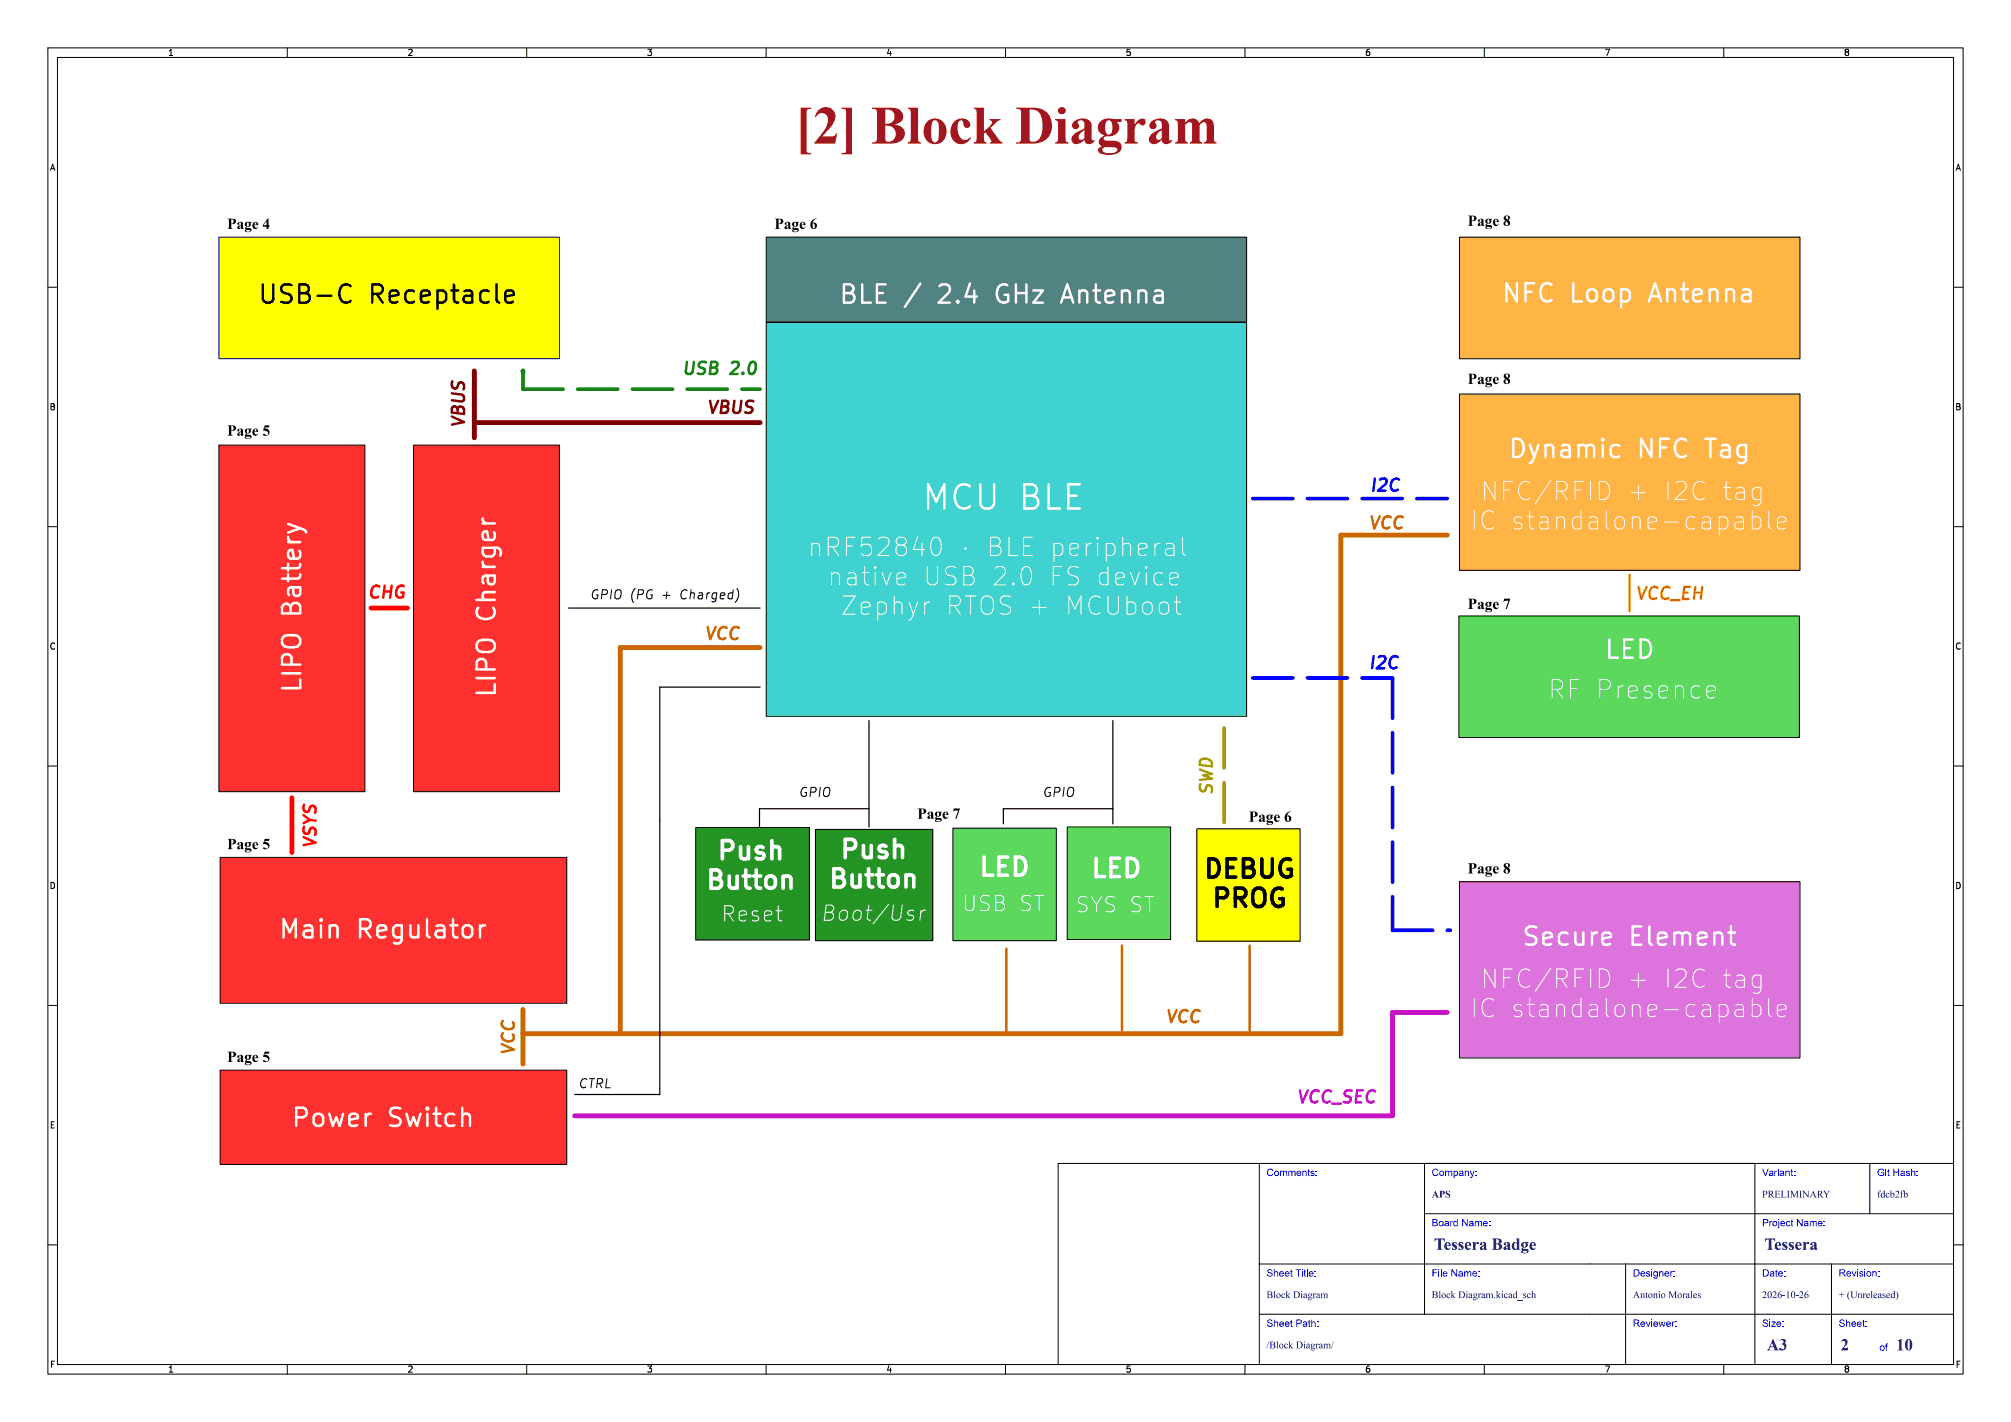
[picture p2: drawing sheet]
<svg xmlns="http://www.w3.org/2000/svg" width="420mm" height="297mm" viewBox="0 0 420 297" stroke-linecap="round" stroke-linejoin="round" font-family="sans-serif">
<g fill="none" stroke="#000" stroke-width=".21">
<path d="M10 10h400v277h-400zM12 12h396v273h-396zM60 10v2M110 10v2M160 10v2M210 10v2M260 10v2M310 10v2M360 10v2M10 60h2M408 60h2M10 110h2"/>
<path d="M408 110h2M10 160h2M408 160h2M10 210h2M408 210h2M263 243v42M297.5 253.5h110.5M297.5 243v31.5M366.5 243v42M390.5 243v10.5M408 243h-187v42M10 260h2"/>
<path d="M263 274.5h145M263 264h145M339.5 264v21M382.5 264v21M408 260h2M60 285v2M110 285v2M160 285v2M210 285v2M260 285v2M310 285v2M360 285v2"/>
</g>
<path d="M170.3 173.2h24.5v23.3h-24.5z" fill="#249524"/>
<path d="M304.8 82.3h71.1v36.8h-71.1z" fill="#ffb545"/>
<path d="M304.7 128.7h71.1v25.4h-71.1z" fill="#5cd85c"/>
<path d="M304.8 184.2h71.1v36.8h-71.1z" fill="#dd73dd"/>
<path d="M199 173h21.6v23.5h-21.6z" fill="#5cd85c"/>
<path d="M46 179.1h72.4v30.5h-72.4z" fill="#ff3030"/>
<path d="M304.8 49.5h71.1v25.4h-71.1z" fill="#ffb545"/>
<path d="M45.7 49.5h71.1v25.4h-71.1z" fill="#ff0"/>
<path d="M46 223.5h72.4v19.7h-72.4z" fill="#ff3030"/>
<path d="M249.9 173.1h21.6v23.5h-21.6z" fill="#ff0"/>
<path d="M160 67.3h100.3v82.3h-100.3z" fill="#40d1d1"/>
<path d="M160 49.5h100.3v17.8h-100.3z" fill="#528383"/>
<path d="M222.9 172.7h21.6v23.5h-21.6z" fill="#5cd85c"/>
<path d="M145.3 172.8h23.7v23.5h-23.7z" fill="#249524"/>
<g fill="#ff3030">
<path d="M45.7 93h30.5v72.4h-30.5z"/>
<path d="M86.4 93h30.4v72.4h-30.4z"/>
</g>
<g fill="none" stroke="#fff" stroke-width=".21">
<path d="M188.6 119.6l.3 .2 .2 .7-1.8 .4M194.9 112.4a.9 .9 0 0 1 1.5 .5 2.97 2.97 0 0 1-.4 2.9l-.3 .2-.8-.2M201.6 114.4l-.1 .2 .1 .2M201.6 114.4l.2 .2-.2 .2M201.6 114.4v.4M243.5 115.8l.4 .2h.9l.4-.2M243.5 113.7l.4-.2h.7l.4 .2 .2 .3v2M244.5 119.8l.3-.2h.7l.4 .2 .2 .7-1.8 .4M245.2 114.4l-1.7 .4M247 112.2v3.3l.2 .3 .3 .2M335.5 100.7a2.37 2.37 0 0 1 0 3.5M362.9 107.9h.7l.3 .2 .2 .4v2"/>
<path d="M364.1 110.3l-.3 .2h-.9M364.1 108.9l-.3 .1h-.9M365.9 108.1l.4-.2h.7l.6 .4 .2 .4v1.1l-.4 .5-.4 .2h-.7l-.4-.2M365.9 106.7v3.8M369.4 106.7v3.2l.2 .4 .3 .2M371.2 109.2l1.8-.3-.2-.8-.3-.2h-.8l-.3 .2-.2 .4v1.4l.2 .4 .3 .2h.8l.3-.2M188.9 122l-.3 .2M194.2 125.7l-.7 .2M244.5 122l.3 .2h.7l.4-.2M245.2 125.7h1.4M245.7 124.5v3.2l.2 .4 .7 .2M357 143.2h.7l.4 .2 .2 .7-1.8 .4"/>
<path d="M358.1 145.6l-.4 .2h-.7M190.6 190.1l.2 .2M190.7 191.3l.1 .3-.2 .5M192.4 190.1l-.3 2.1M193.3 190.1a.94 .94 0 0 0-1 .6M335.5 202.6a2.37 2.37 0 0 1 0 3.4M362.9 209.8h.7l.3 .2 .2 .3v2M364.1 212.2l-.3 .1h-.9M364.1 210.7l-.3 .2h-.9M365.9 208.5v3.8M365.9 210l.4-.2h.7l.6 .4 .2 .3v1.1l-.4 .6-.4 .1h-.7l-.4-.1M369.4 208.5v3.3l.2 .4 .3 .1"/>
<path d="M371.2 211.1l1.8-.4-.2-.7-.3-.2h-.8l-.3 .2-.2 .3v1.5l.2 .4 .3 .1h.8l.3-.1M64.8 248.6l-.5-.2h-.9a.93 .93 0 0 0-.8 .9 .93 .93 0 0 0 .8 .9 1.39 1.39 0 0 1 1.4 .9 .97 .97 0 0 1-.7 1.1h-.9l-.6-.2M66.3 250.9l1.8-.3-.2-.8-.4-.1h-.7l-.3 .1-.2 .4v1.5l.2 .3 .3 .2h.7l.4-.2M71.4 249.8l-.4-.1h-.7l-.6 .3-.2 .4v1.1l.4 .5 .4 .2h.7l.4-.2M73 249.7v2l.2 .3a1.03 1.03 0 0 0 1.4-.2M74.6 249.7v2.5M76.4 249.7v2.5M77.5 249.7a.97 .97 0 0 0-1.1 .7M78.6 250.9l1.8-.3-.2-.8-.3-.1h-.7l-.4 .1-.2 .4v1.5l.2 .3 .4 .2h.7l.3-.2M85 250.2h1.2M86.8 248.4h-1.8v3.8h1.8M88.4 248.4v3.3l.2 .3 .4 .2"/>
<path d="M90.2 250.9l1.8-.3-.1-.8-.4-.1h-.7l-.4 .1-.2 .4v1.5l.2 .3 .4 .2h.7l.4-.2M93.7 250a.95 .95 0 0 1 1.6 .2M93.7 249.7v2.5M95.3 250.2l.2-.4 .3-.1h.6l.4 .1 .1 .4v2M95.3 250.2v2M98.6 250.9l1.8-.3-.2-.8-.4-.1h-.7l-.3 .1-.2 .4v1.5l.2 .3 .3 .2h.7l.4-.2M102 250a.95 .95 0 0 1 1.7 .2v2M102 249.7v2.5M104.9 249.7h1.5M105.5 248.4v3.3l.1 .3 .8 .2"/>
</g>
<path d="M222.9 59.4l-1.3 3.8M222 62.1h1.8M101 193.3h.3" fill="none" stroke="#fff" stroke-width=".51"/>
<g fill="none" stroke="#000" stroke-width=".21">
<path d="M160 49.5h100.3v17.8h-100.3zM304.8 49.5h71.1v25.4h-71.1zM160 67.3h100.3v82.3h-100.3zM45.7 93h30.5v72.4h-30.5zM86.4 93h30.4v72.4h-30.4zM304.8 82.3h71.1v36.8h-71.1zM153.9 122.9a2.15 2.15 0 0 1-.1 2.5M304.7 128.7h71.1v25.4h-71.1zM46 179.1h72.4v30.5h-72.4zM145.3 172.8h23.7v23.5h-23.7zM170.3 173.2h24.5v23.3h-24.5zM199 173h21.6v23.5h-21.6z"/>
<path d="M222.9 172.7h21.6v23.5h-21.6zM249.9 173.1h21.6v23.5h-21.6zM304.8 184.2h71.1v36.8h-71.1zM46 223.5h72.4v19.7h-72.4z"/>
</g>
<path d="M71.6 59.6a1.34 1.34 0 0 1 1.6 .2M73.2 62.8a1.34 1.34 0 0 1-1.6 .2M106.8 60.7l.4 .1 .1 .8-1.8 .3M107.2 63l-.4 .2" fill="none" stroke="#000" stroke-width=".51"/>
<g fill="#000">
<path d="M47.5 45.7h.9a.62 .62 0 0 1 .9 .5 .62 .62 0 0 1-.8 .6h-.2v.8l.3 .2h-1.1l.3-.1v-1h.5a.46 .46 0 0 0 .5-.5 .46 .46 0 0 0-.5-.4v.9h-.5v-.9zM55.9 45.6h.2v1.4h.2v.4h-.2v.4h-.4v-.4h-.8v-.4h.8v-.8l-.7 .8h-.1zM161.8 45.7h.9a.62 .62 0 0 1 .9 .5 .62 .62 0 0 1-.8 .6h-.2v.8l.3 .2h-1.1l.3-.1v-1h.5a.46 .46 0 0 0 .5-.5 .46 .46 0 0 0-.5-.4v.9h-.5v-.9zM169.6 46l1-.4-.6 .4-.3 .6a.67 .67 0 0 1 .9 .5 .67 .67 0 0 1-.6 .8 .67 .67 0 0 1-.8-.7v-.2h.5v.2a.31 .31 0 0 0 .1 .4 .31 .31 0 0 0 .3 .1l.1-.4a.45 .45 0 0 0-.5-.6v.3h-.5l.1-.5zM306.6 45h.9a.62 .62 0 0 1 .9 .6 .62 .62 0 0 1-.9 .6h-.1v.7l.3 .3h-1.1l.3-.2v-.9h.5a.46 .46 0 0 0 .5-.5 .46 .46 0 0 0-.5-.5v1h-.5v-.9zM314.2 45.2a.6 .6 0 0 1 .8-.2 .6 .6 0 0 1 .2 .8l-.2 .2a.68 .68 0 0 1 .1 1.1 .68 .68 0 0 1-1.1-.4h.4a.33 .33 0 0 0 .2 .4 .33 .33 0 0 0 .4-.2 .33 .33 0 0 0-.2-.4l-.3-.3-.1 .5h-.4l.1-.3 .3-.3-.3-.3v-.4h.4l.2 .4 .2 .1v-.1a.34 .34 0 0 0 .1-.5 .34 .34 0 0 0-.5 0l-.4 .1zM306.6 78.1h.9a.62 .62 0 0 1 .9 .5 .62 .62 0 0 1-.9 .6h-.1v.8l.3 .2h-1.1l.3-.2v-.9h.5a.46 .46 0 0 0 .5-.5 .46 .46 0 0 0-.5-.4v.9h-.5v-.9zM314.2 78.2a.6 .6 0 0 1 .8-.2 .6 .6 0 0 1 .2 .9l-.2 .1a.68 .68 0 0 1 .1 1.1 .68 .68 0 0 1-1.1-.4h.4a.33 .33 0 0 0 .2 .4 .33 .33 0 0 0 .4-.2 .33 .33 0 0 0-.2-.4l-.3-.3-.1 .5h-.4l.1-.3 .3-.2-.3-.4v-.4h.4l.2 .4 .2 .1v-.1a.34 .34 0 0 0 .1-.5 .34 .34 0 0 0-.5 0l-.4 .1zM47.5 88.9h.9a.62 .62 0 0 1 .9 .5 .62 .62 0 0 1-.8 .6h-.2v.8l.3 .2h-1.1l.3-.2v-.9h.5a.46 .46 0 0 0 .5-.5 .46 .46 0 0 0-.5-.4v.9h-.5v-.9zM55.3 88.9h1l-.2 .4h-.8l-.1 .2a.8 .8 0 0 1 1.1 .9 .8 .8 0 0 1-1.4 .4 .39 .39 0 0 1 .7 .1 .44 .44 0 0 0 .4-.5 .44 .44 0 0 0-.5-.4l-.6-.1zM306.6 125h.9a.62 .62 0 0 1 .9 .6 .62 .62 0 0 1-.9 .6h-.1v.7l.3 .3h-1.1l.3-.2v-.9h.5a.46 .46 0 0 0 .5-.5 .46 .46 0 0 0-.5-.4v.9h-.5v-.9zM314.1 125h1.3l-.7 2.2h-.2l.5-1.7h-.6l-.4 .2z"/>
<path d="M47.5 175.2h.9a.62 .62 0 0 1 .9 .6 .62 .62 0 0 1-.8 .6h-.2v.7l.3 .3h-1.1l.3-.2v-1h.5a.46 .46 0 0 0 .5-.4 .46 .46 0 0 0-.5-.5v.9h-.5v-.8zM55.3 175.2h1l-.2 .4h-.8l-.1 .2a.8 .8 0 0 1 1.1 .9 .8 .8 0 0 1-1.4 .4 .39 .39 0 0 1 .7 .1 .44 .44 0 0 0 .4-.5 .44 .44 0 0 0-.5-.3l-.6-.1zM191.7 168.9h.9a.62 .62 0 0 1 .8 .5 .62 .62 0 0 1-.8 .6h-.2l.1 .8 .2 .2h-1l.2-.2 .1-.9h.4a.46 .46 0 0 0 .5-.5 .46 .46 0 0 0-.5-.4v.9h-.4l-.1-.9zM199.2 168.9h1.3l-.7 2.1h-.3l.6-1.7h-.7l-.3 .2zM260.9 169.5h.9a.62 .62 0 0 1 .9 .6 .62 .62 0 0 1-.9 .5h-.1v.8l.3 .2h-1.1l.2-.1 .1-1h.5a.46 .46 0 0 0 .4-.4 .46 .46 0 0 0-.4-.5v.9h-.5l-.1-.8zM268.7 169.8l1-.3-.6 .3-.3 .6a.67 .67 0 0 1 .8 .5 .67 .67 0 0 1-.6 .8 .67 .67 0 0 1-.7-.7v-.2h.5v.3a.31 .31 0 0 0 0 .3 .31 .31 0 0 0 .4 .1v-.3a.45 .45 0 0 0-.4-.7v.3h-.5l.1-.5zM306.6 180.3h.9a.62 .62 0 0 1 .9 .6 .62 .62 0 0 1-.9 .5h-.1v.8l.3 .2h-1.1l.3-.1v-1h.5a.46 .46 0 0 0 .5-.4 .46 .46 0 0 0-.5-.5v.9h-.5v-.8zM314.2 180.5a.6 .6 0 0 1 .8-.2 .6 .6 0 0 1 .2 .8l-.2 .1a.68 .68 0 0 1 .1 1.2 .68 .68 0 0 1-1.1-.5h.4a.33 .33 0 0 0 .2 .4 .33 .33 0 0 0 .4-.2 .33 .33 0 0 0-.2-.4l-.3-.2-.1 .4h-.4l.1-.3 .3-.2-.3-.3v-.5h.4l.2 .4 .2 .1v-.1a.34 .34 0 0 0 .1-.5 .34 .34 0 0 0-.5 0l-.4 .1zM47.5 219.7h.9a.62 .62 0 0 1 .9 .5 .62 .62 0 0 1-.8 .6h-.2v.8l.3 .2h-1.1l.3-.2v-.9h.5a.46 .46 0 0 0 .5-.5 .46 .46 0 0 0-.5-.4v.9h-.5v-.9zM55.3 219.7h1l-.2 .4h-.8l-.1 .2a.8 .8 0 0 1 1.1 .9 .8 .8 0 0 1-1.4 .4 .39 .39 0 0 1 .7 .1 .44 .44 0 0 0 .4-.5 .44 .44 0 0 0-.5-.4l-.6-.1z"/>
</g>
<path d="M45.7 49.5h71.1v25.4h-71.1z" fill="none" stroke="#000084" stroke-width=".21"/>
<path d="M118.7 127h40M158.7 143.5h-20.9v85.1h-17.8M181.5 150.5v22.2M232.4 150.5v21.6M181.5 168.9h-22.9v3.8M232.4 168.9h-22.9v3.2" fill="none" stroke="#000" stroke-width=".25"/>
<path d="M302.3 111.8h-22.3v104.1h-170.8M158.7 135.3h-29.2v80.6M109.2 210.8v11.4" fill="none" stroke="#c60" stroke-width="1"/>
<path d="M261.6 104.1h40.7M261.6 141.6h29.2M290.8 141.6v52.7M290.8 194.3h12.1" fill="none" stroke="#00f" stroke-width=".76" stroke-dasharray="8.4 3"/>
<path d="M302.3 211.5h-11.5v21.5h-170.8" fill="none" stroke="#c612c6" stroke-width="1"/>
<path d="M255.7 171.8v-21.3" fill="none" stroke="#c2c200" stroke-width=".76" stroke-dasharray="8.4 3"/>
<path d="M340.4 120v7.6" fill="none" stroke="#f90" stroke-width=".51"/>
<path d="M210.2 198.1v17.8M234.3 197.5v17.8M261 197.5v17.8" fill="none" stroke="#c60" stroke-width=".51"/>
<path d="M109.2 77.5v3.8" fill="none" stroke="#008400" stroke-width="1" stroke-dasharray=".2 4.1"/>
<path d="M77.5 127h7.6M61 166.6v11.5" fill="none" stroke="#f00" stroke-width="1"/>
<path d="M109.2 77.5v3.8M109.2 81.3h49.5" fill="none" stroke="#008400" stroke-width=".76" stroke-dasharray="8.4 3"/>
<path d="M99.1 77.5v13.9M99.1 88.3h59.6" fill="none" stroke="#840000" stroke-width="1"/>
<text font-size="11.1" fill="#a21622" x="166" y="32.9">[2] BlockDiagram</text>
<text font-size="7.1" fill="#fff" x="192.4" y="107.2">MCU BLE</text>
<g font-size="5.3">
<text x="53.6" y="64.1">USB-C</text>
<text x="77.2" y="64.1">Receptacle</text>
<text x="250.8" y="184.5">DEBUG</text>
<text x="252.5" y="190.7">PROG</text>
</g>
<g font-size="5.3" fill="#fff">
<text x="175" y="64.1">BLE /</text>
<text x="196.6" y="64.1">2.4</text>
<text x="209.4" y="64.1">GHz</text>
<text x="223.9" y="64.1">Antenna</text>
<text x="313.3" y="63.9">NFC</text>
<text x="328.1" y="63.9">Loop</text>
<text x="345.1" y="63.9">Antenna</text>
<text x="314.8" y="96.4">Dynamic</text>
<text x="342.2" y="96.4">NFC</text>
<text x="356.9" y="96.4">Tag</text>
<text x="309.3" y="104.7">NFC/RFID</text>
<text x="339.7" y="104.7">+</text>
<text x="347" y="104.7">I2C tag</text>
<text x="307.1" y="110.9">IC standalone-capable</text>
<text x="168.8" y="116.4">nRF52840</text>
<text x="205.5" y="116.4">BLE peripheral</text>
<text x="172.9" y="122.5">native</text>
<text x="192.6" y="122.5">USB 2.0</text>
<text x="218.3" y="122.5">FS device</text>
<text x="63.6" y="128.6" transform="rotate(-90 63.6 128.6)">Battery</text>
<text x="104.3" y="129.6" transform="rotate(-90 104.3 129.6)">Charger</text>
<text x="175.4" y="128.7">Zephyr</text>
<text x="197" y="128.7">RTOS +</text>
<text x="221.3" y="128.7">MCUboot</text>
<text x="334.8" y="138.3">LED</text>
<text x="63.6" y="145" transform="rotate(-90 63.6 145)">LIPO</text>
<text x="104.3" y="146" transform="rotate(-90 104.3 146)">LIPO</text>
<text x="323.4" y="146.2">RF Presence</text>
<text x="149.2" y="180.7">Push</text>
<text x="174.8" y="180.5">Push</text>
<text x="203.9" y="184.2">LED</text>
<text x="227.2" y="184.4">LED</text>
<text x="146.8" y="186.8">Button</text>
<text x="172.5" y="186.6">Button</text>
<text x="57.9" y="196.7">Main</text>
<text x="74.7" y="196.7">Regulator</text>
<text x="317.6" y="198.3">Secure</text>
<text x="340.5" y="198.3">Element</text>
<text x="309.3" y="206.6">NFC/RFID</text>
<text x="339.7" y="206.6">+</text>
<text x="347" y="206.6">I2C tag</text>
<text x="307.1" y="212.7">IC standalone-capable</text>
<text x="60.6" y="236.1">Power</text>
<text x="81.1" y="236.1">Switch</text>
</g>
<g font-size="4.4" fill="#fff">
<text x="200.9" y="190.5">USB ST</text>
<text x="224.7" y="190.8">SYS ST</text>
<text x="150.7" y="192.7">Reset</text>
<text x="171.5" y="192.6">Boot/Usr</text>
</g>
<g font-size="3.5" fill="#008400">
<text x="142.1" y="79">USB</text>
<text x="152.6" y="79">2.0</text>
</g>
<g font-size="3.5" fill="#840000">
<text x="97.8" y="89.7" transform="rotate(-90 97.8 89.7)">VBUS</text>
<text x="147.2" y="87.1">VBUS</text>
</g>
<g font-size="3.5" fill="#00f">
<text x="285.7" y="103.4">I2C</text>
<text x="285.5" y="140.5">I2C</text>
</g>
<g font-size="3.5" fill="#c60">
<text x="285.4" y="111.3">VCC</text>
<text x="146.7" y="134.4">VCC</text>
<text x="243" y="214.4">VCC</text>
<text x="108.2" y="220.8" transform="rotate(-90 108.2 220.8)">VCC</text>
</g>
<g font-size="3.5" fill="#f00">
<text x="76.4" y="125.7">CHG</text>
<text x="66.8" y="177.6" transform="rotate(-90 66.8 177.6)">VSYS</text>
</g>
<text font-size="3.5" fill="#f90" x="341.2" y="126">VCC_EH</text>
<text font-size="3.5" fill="#c2c200" x="254" y="166.5" transform="rotate(-90 254 166.5)">SWD</text>
<text font-size="3.5" fill="#c612c6" x="270.4" y="231.1">VCC_SEC</text>
<g font-size="3.5" fill="#00007f">
<text x="299.5" y="262">TesseraBadge</text>
<text x="368.5" y="262">Tessera</text>
<text x="369" y="283">A3</text>
<text x="384.4" y="283">2</text>
<text x="396" y="283">10</text>
</g>
<g font-size="3.2">
<text x="47.4" y="49.1">Page4</text>
<text x="161.7" y="49.1">Page6</text>
<text x="306.5" y="48.5">Page8</text>
<text x="306.5" y="81.5">Page8</text>
<text x="47.4" y="92.3">Page5</text>
<text x="306.5" y="128.5">Page7</text>
<text x="191.6" y="172.3">Page7</text>
<text x="260.8" y="172.9">Page6</text>
<text x="47.4" y="178.6">Page5</text>
<text x="306.5" y="183.7">Page8</text>
<text x="47.4" y="223.1">Page5</text>
</g>
<g font-size="2.7">
<text x="123.2" y="125.4">GPIO (PG +</text>
<text x="141.9" y="125.4">Charged)</text>
<text x="166.8" y="166.7">GPIO</text>
<text x="217.7" y="166.7">GPIO</text>
<text x="120.8" y="227.5">CTRL</text>
</g>
<g font-size="2.1" fill="#00f">
<text x="264.5" y="246.2">Comments:</text>
<text x="299" y="246.2">Company:</text>
<text x="368" y="246.2">Variant:</text>
<text x="392" y="246.2">Git Hash:</text>
<text x="299" y="256.7">Board Name:</text>
<text x="368" y="256.7">Project Name:</text>
<text x="264.5" y="267.2">Sheet Title:</text>
<text x="299" y="267.2">File Name:</text>
<text x="341" y="267.2">Designer:</text>
<text x="368" y="267.2">Date:</text>
<text x="384" y="267.2">Revision:</text>
<text x="264.5" y="277.7">Sheet Path:</text>
<text x="341" y="277.7">Reviewer:</text>
<text x="368" y="277.7">Size:</text>
<text x="384" y="277.7">Sheet:</text>
<text x="392.5" y="282.7">of</text>
</g>
<g font-size="2.1" fill="#00007f">
<text x="299" y="250.7">APS</text>
<text x="368" y="250.7">PRELIMINARY</text>
<text x="392" y="250.7">fdcb2fb</text>
<text x="264.5" y="271.7">Block Diagram</text>
<text x="299" y="271.7">Block Diagram.kicad_sch</text>
<text x="341" y="271.7">AntonioMorales</text>
<text x="368" y="271.7">2026-10-26</text>
<text x="384" y="271.7">+ (Unreleased)</text>
<text x="264.5" y="282.2">/Block Diagram/</text>
</g>
<g font-size="1.8">
<text x="35" y="11.9">1</text>
<text x="85" y="11.9">2</text>
<text x="135" y="11.9">3</text>
<text x="185" y="11.9">4</text>
<text x="235" y="11.9">5</text>
<text x="285" y="11.9">6</text>
<text x="335" y="11.9">7</text>
<text x="385" y="11.9">8</text>
<text x="10.3" y="35.9">A</text>
<text x="408.3" y="35.9">A</text>
<text x="10.3" y="85.9">B</text>
<text x="408.2" y="85.9">B</text>
<text x="10.3" y="135.9">C</text>
<text x="408.2" y="135.9">C</text>
<text x="10.3" y="185.9">D</text>
<text x="408.2" y="185.9">D</text>
<text x="10.3" y="235.9">E</text>
<text x="408.3" y="235.9">E</text>
<text x="10.3" y="285.9">F</text>
<text x="35" y="286.9">1</text>
<text x="85" y="286.9">2</text>
<text x="135" y="286.9">3</text>
<text x="185" y="286.9">4</text>
<text x="235" y="286.9">5</text>
<text x="285" y="286.9">6</text>
<text x="335" y="286.9">7</text>
<text x="385" y="286.9">8</text>
<text x="408.3" y="285.9">F</text>
</g>
</svg>
